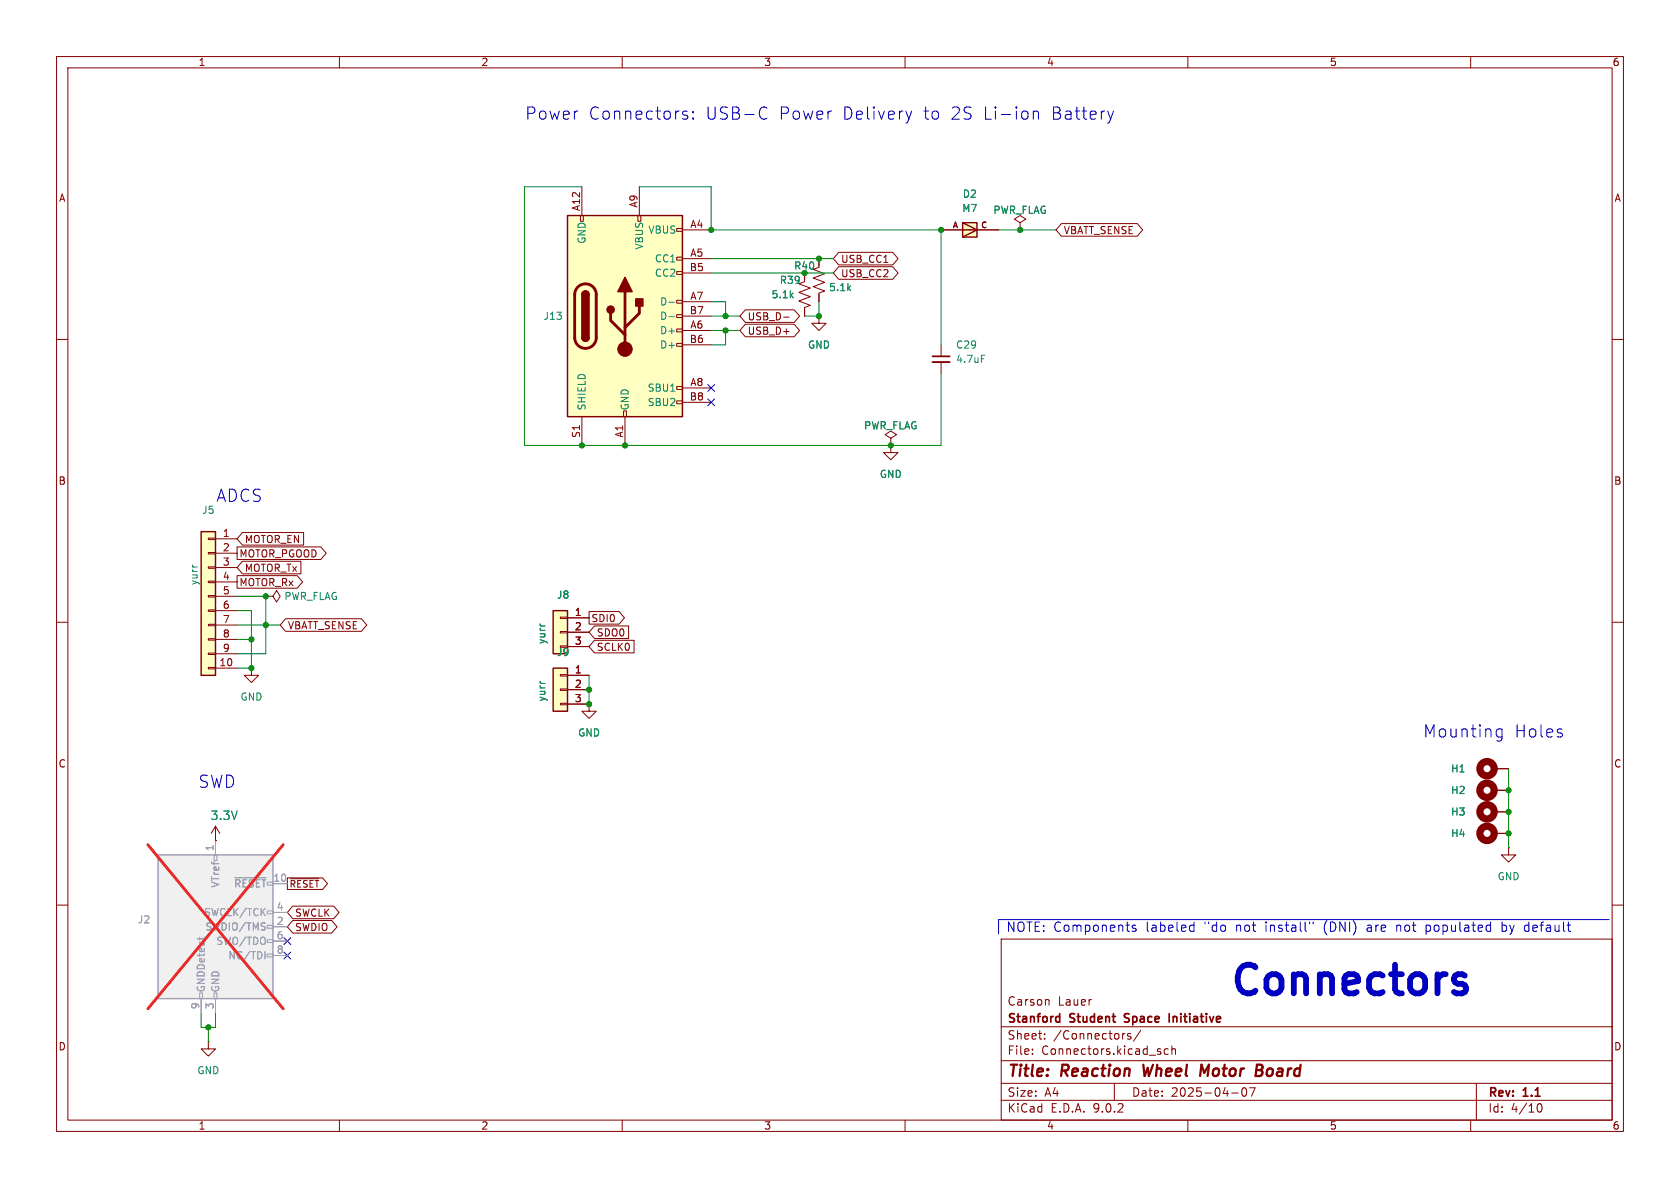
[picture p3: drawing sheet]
<svg xmlns="http://www.w3.org/2000/svg" width="297mm" height="210mm" viewBox="0 0 297 210" stroke-linecap="round" stroke-linejoin="round" font-family="sans-serif">
<path d="M0 0h297v210h-297z" fill="#fff" stroke="#fff" stroke-width=".18"/>
<g fill="none" stroke="#840000" stroke-width=".18">
<path d="M10 10h277v190h-277zM12 12h273v186h-273zM60 10v2M110 10v2M160 10v2M210 10v2M260 10v2M10 60h2M285 60h2M10 110h2M285 110h2M10 160h2"/>
<path d="M177 166h108v32h-108zM185.2 176.7l.3 .2v.8M285 160h2M60 198v2M110 198v2M160 198v2M177 194.5h108M177 191.5h108M177 187.5h108M177 181.5h108M182.5 186.3v.1M182.5 185.5v.1"/>
<path d="M184.7 183.6v.1M184.7 182.8v.1M197 191.5v3M198.7 182.7h.2M199.9 182.8l-.4-.1-.2 .2 .1 .2 .5 .2v.3h-.6M201.7 182.1l-1.3 2M205.2 186v.3M206.5 185.5l-.4-.1-.3 .3v.4l.2 .2h.5M207.2 185.5l.2-.1 .3 .1 .1 .9M207.2 184.9v1.5M210 198v2M217.7 193.2h1.2"/>
<path d="M219.7 192.4l.2-.1a.81 .81 0 0 1 .6 .6 .81 .81 0 0 1-.3 .8l-.2 .1a.81 .81 0 0 1-.3-1.4zM220.9 192.3h1l-.7 1.5M260 198v2M261 191.5v6.5M271.7 195.7l.2-.5 .2-.1a.81 .81 0 0 1 .6 .6 .81 .81 0 0 1-.3 .8h-.4l-.3-.5"/>
</g>
<path d="M202.1 188.2l.2 2 .6-1.4M213.7 188.2l-.8 1.4-.5-1.4-.2 2M222.2 188.2h.7a.49 .49 0 0 1 .3 .5 .49 .49 0 0 1-.4 .5l.2 .1a.58 .58 0 0 1-.3 .9" fill="none" stroke="#840000" stroke-width=".4"/>
<path d="M186.9 179.7l.4 .1M187.3 179.2v1.5M198.8 179.3v.5M206.7 179.2v1.5M187.3 180.6l-.4 .1M198.8 180.6l.2 .1" fill="none" stroke="#840000" stroke-width=".3"/>
<path d="M27.9 151.1h20.4v25.4h-20.4z" fill="#f0f0f0"/>
<path d="M27.9 151.1h20.4v25.4h-20.4z" fill="none" stroke="#a1a1a1" stroke-width=".25"/>
<g fill="none" stroke="#a1a1a1" stroke-width=".18">
<path d="M37.8 151.1h.6v1h-.6zM38.1 148.6v2.5M41.5 155.2h5.5M48.3 156.2h2.5M35.3 165.7v.5M35.3 175.5h.5v1h-.5zM35.6 176.5v2.6M36.1 165.7v.2M37.8 175.5h.6v1h-.6zM38.1 176.5v2.6M46.8 168.2v1.3M47.2 161h1.1v.5h-1.1z"/>
<path d="M47.2 163.6h1.1v.5h-1.1zM47.2 166.1h1.1v.5h-1.1zM47.2 168.7h1.1v.5h-1.1zM48.3 161.3h2.5M48.3 163.8h2.5M48.3 166.4h2.5M48.3 168.9h2.5"/>
</g>
<path d="M26.1 149.3l24 29M50.1 149.3l-24 29" fill="none" stroke="#ff2626" stroke-width=".46"/>
<g fill="none" stroke="#840000" stroke-width=".18">
<path d="M142.2 48.3v1.5l-1 .4 2.1 .7-2.1 .8 2.1 .8-2.1 .7 2.1 .8-1.1 .4v1.5M144.8 45.7v1.5l-1 .4 2 .8-2 .7 2 .8-2 .8 2 .7-1 .4v1.5M144.8 55.9v1.3h1.2l-1.2 1.2-1.3-1.2h1.3M144.8 55.9h.1M47 105.4h1.3l.6-1 .6 1-.6 1-.6-1M47 105.4h.1M264.2 139.7h2.5M264.2 135.9h2.5M264.2 143.5h2.5M264.2 147.3h2.5M266.7 149.9v1.2h1.3l-1.3 1.3-1.3-1.3h1.3M266.7 149.9h.1"/>
<path d="M36.8 184.2v1.2h1.3l-1.3 1.3-1.2-1.3h1.2M36.8 184.2h.1"/>
</g>
<g fill="none" stroke="#840000" stroke-width="1.3">
<circle cx="262.9" cy="135.9" r="1.27"/>
<circle cx="262.9" cy="139.7" r="1.27"/>
<circle cx="262.9" cy="147.3" r="1.27"/>
<circle cx="262.9" cy="143.5" r="1.27"/>
</g>
<path d="M35.6 94h2.5v25.4h-2.5z" fill="#ffffc2"/>
<path d="M35.6 94h2.5v25.4h-2.5z" fill="none" stroke="#840000" stroke-width=".25"/>
<g fill="none" stroke="#840000" stroke-width=".18">
<path d="M157.5 78.7v1.3h1.2l-1.2 1.3-1.3-1.3h1.3M157.5 78.7h.1M157.5 77.5l1-.7-1-.6-1 .6 1 .7v1.2M166.4 61v2M166.4 64v2M36.8 95.1h1.3v.3h-1.3zM36.8 97.7h1.3v.2h-1.3zM38.1 95.3h3.8M38.1 97.8h3.8M36.8 100.2h1.3v.3h-1.3zM36.8 102.7h1.3v.3h-1.3zM36.8 105.3h1.3v.2h-1.3z"/>
<path d="M36.8 107.8h1.3v.3h-1.3zM36.8 110.4h1.3v.2h-1.3zM36.8 112.9h1.3v.3h-1.3zM36.8 115.4h1.3v.3h-1.3zM36.8 118h1.3v.2h-1.3zM38.1 100.3h3.8M38.1 102.9h3.8M38.1 105.4h3.8M38.1 108h3.8M38.1 110.5h3.8M38.1 113h3.8M38.1 115.6h3.8"/>
<path d="M38.1 118.1h3.8M38.1 148.6h.1M38.1 146.1l-.8 1.2M38.1 146.1l.8 1.2M38.1 146.1v2.5"/>
</g>
<path d="M173.5 62.8h.6M34 99.9v.1" fill="none" stroke="#008484" stroke-width=".18"/>
<path d="M164.8 63h3.1" fill="none" stroke="#840000" stroke-width=".3"/>
<path d="M164.8 64h3.1" fill="none" stroke="#840000" stroke-width=".33"/>
<path d="M97.8 108h2.5v7.6h-2.5z" fill="#ffffc2"/>
<path d="M97.8 108h2.5v7.6h-2.5z" fill="none" stroke="#840000" stroke-width=".25"/>
<path d="M180.3 39.4l1.1-.7-1.1-.6-1 .6 1 .7v1.2M180.3 40.6h.1M44.4 118.1v1.3h1.3l-1.3 1.3-1.2-1.3h1.2M44.4 118.1h.1M99.1 109.1h1.2v.2h-1.2zM99.1 111.6h1.2v.3h-1.2zM99.1 114.2h1.2v.2h-1.2zM100.3 109.2h3.8M100.3 111.8h3.8M100.3 114.3h3.8" fill="none" stroke="#840000" stroke-width=".18"/>
<path d="M95.5 110.3v.1" fill="none" stroke="#008484" stroke-width=".18"/>
<path d="M100.3 38.1h20.3v35.6h-20.3z" fill="#ffffc2"/>
<path d="M100.3 38.1h20.3v35.6h-20.3zM102.9 52.1a.64 .64 0 0 1 .6-.7 .64 .64 0 0 1 .6 .7M102.9 59.7a.64 .64 0 0 0 .6 .6 .64 .64 0 0 0 .6-.6" fill="none" stroke="#840000" stroke-width=".25"/>
<path d="M102.2 50.7a1.9 1.9 0 0 1 2-.4 1.9 1.9 0 0 1 1.2 1.8v7.6a1.91 1.91 0 0 1-1.9 1.9 1.91 1.91 0 0 1-1.9-1.9v-7.8l.2-.6zM107.9 55.4v1.2l2.6 2.6M110.5 51.6v10.1M113 54.1v1.3l-2.5 2.5" fill="none" stroke="#840000" stroke-width=".51"/>
<g fill="none" stroke="#840000" stroke-width=".18">
<path d="M102.6 38.1h.5v1h-.5zM102.9 33v5.1M112.8 38.1h.5v1h-.5zM113 33v5.1M119.6 40.4h1v.5h-1zM119.6 45.5h1v.5h-1zM119.6 48h1v.5h-1zM119.6 53.1h1v.5h-1zM119.6 55.6h1v.5h-1zM119.6 58.2h1v.5h-1zM120.6 40.6h5.1M120.6 45.7h5.1"/>
<path d="M120.6 48.3h5.1M120.6 53.3h5.1M120.6 55.9h5.1M120.6 58.4h5.1M102.9 73.7v5M110.2 72.6h.5v1.1h-.5zM110.5 73.7v5M119.6 60.7h1v.5h-1zM119.6 68.3h1v.5h-1zM119.6 70.9h1v.5h-1zM120.6 61h5.1M120.6 68.6h5.1"/>
<path d="M120.6 71.1h5.1M104.1 124.5v1.2h1.3l-1.3 1.3-1.2-1.3h1.2M104.1 124.5h.1"/>
</g>
<g fill="#840000" stroke="#840000" stroke-width=".25">
<path d="M102.9 52.1h1.2v7.6h-1.2z"/>
<path d="M103.1 51.6a.64 .64 0 0 1 .6-.1 .64 .64 0 0 1 .4 .6h-1.2z"/>
<path d="M102.9 59.7h1.2a.64 .64 0 0 1-.6 .6 .64 .64 0 0 1-.6-.6z"/>
<path d="M110.5 49l1.3 2.6h-2.6z"/>
<path d="M112.4 52.8h1.3v1.3h-1.3z"/>
<circle cx="107.9" cy="54.7" r=".63"/>
</g>
<circle cx="110.5" cy="61.7" r="1.27" fill="#840000" stroke="#840000" stroke-width=".18"/>
<path d="M118.3 53.4h.9M118.3 56h.9" fill="none" stroke="#008484" stroke-width=".18"/>
<path d="M97.8 118.1h2.5v7.6h-2.5z" fill="#ffffc2"/>
<path d="M97.8 118.1h2.5v7.6h-2.5z" fill="none" stroke="#840000" stroke-width=".25"/>
<path d="M99.1 119.3h1.2v.2h-1.2zM100.3 119.4h3.8M99.1 121.8h1.2v.2h-1.2zM99.1 124.3h1.2v.3h-1.2zM100.3 121.9h3.8M100.3 124.5h3.8" fill="none" stroke="#840000" stroke-width=".18"/>
<path d="M95.5 120.5v.1" fill="none" stroke="#008484" stroke-width=".18"/>
<path d="M170.2 39.4h2.5v2.5h-2.5z" fill="#ffffc2"/>
<path d="M170.2 39.4h2.5v2.5h-2.5zM170.2 39.4l2.5 1.2-2.5 1.3" fill="none" stroke="#840000" stroke-width=".25"/>
<g fill="none" stroke="#840000" stroke-width=".18">
<path d="M187.6 39.5h13.5l.9 1.1-.9 1.2h-13.5l-.9-1.2zM131.8 57.3h8.6l1 1.1-1 1.1h-8.6l-1-1.1zM131.8 54.8h8.6l1 1.1-1 1.1h-8.6l-1-1.1zM138.5 56.1h1M142.2 48.3v1.2M142.2 54.6v1.3M144.8 55.9h.1M144.8 45.7v1.3M144.8 52.1v1.2M148.3 47.1h9.5l1 1.2-1 1.1h-9.5l-1-1.1zM148.3 44.6h9.5l1 1.1-1 1.1h-9.5l-1-1.1zM166.4 40.6h10.1"/>
<path d="M180.3 40.6h.1M157.5 78.7h.1M41.9 96.7h14.8l1 1.1-1 1.1h-14.8zM42.9 94.1h10.8v2.3h-10.8l-1-1.1zM42.9 99.2h10.3v2.2h-10.3l-1-1.1zM41.9 101.8h10.6l1 1.1-1 1.1h-10.6zM50.5 109.4h13.4l.9 1.1-.9 1.1h-13.4l-1-1.1zM100.3 109.2h3.8M100.3 111.8h3.8M100.3 114.3h3.8M100.3 119.4h3.8M104.1 108.1h5.4l.9 1.1-.9 1.1h-5.4z"/>
<path d="M105.1 110.6h6v2.3h-6l-1-1.1zM105.1 113.2h7v2.2h-7l-1-1.1zM100.3 121.9h3.8M100.3 124.5h3.8M104.1 124.5h.1M264.2 135.9h2.5M264.2 139.7h2.5M38.1 148.6h.1M50.8 155.2h6.2l.9 1-.9 1h-6.2zM51.3 155.3h5.1M264.2 147.3h2.5M264.2 143.5h2.5"/>
<path d="M51.8 162.7h6.8l1 1.1-1 1.1h-6.8l-1-1.1zM51.8 160.2h7.2l1 1.1-1 1.1h-7.2l-1-1.1z"/>
</g>
<g fill="none" stroke="#0000c2" stroke-width=".18">
<path d="M120.8 19.7l.2-.1 .5 .1M122.5 19.7v.2M122.5 19.7l.1 .1-.1 .1M122.5 19.7l-.1 .1 .1 .1M134.7 19a.76 .76 0 0 1 .9 .1M161.2 19.6l-.5 1.5M182.7 19.8a.54 .54 0 0 1 .9 .1v1.2M182.7 19.6v1.5M196.9 19.6l-.6 1.5M120.8 20.2l.7 .3 .1 .2-.1 .3-.6 .1M122.5 20.9l.1 .1-.1 .1M122.5 20.9l-.1 .1 .1 .1"/>
<path d="M122.5 20.9v.2M135.6 20.9a.76 .76 0 0 1-.9 .1M264.6 130.1l.3 .2 .6-.1M265.5 128.8v1.8a.59 .59 0 0 1-.9 .3M265.5 129l-.6-.2-.3 .3M200.8 163.6l-.4-.1-.3 .3 .1 .2 .6 .2v.4h-.7M210.6 163.5l.5 .1M211.1 164.6h-.5M211.1 163v1.6M231.5 163v.3M232.1 163v.3M265.6 163v1.6"/>
<path d="M265.6 164.6h.1M265.7 163.5l-.1 .1M269.5 164.3l.3 .3M269.8 163.5l-.3 .4M284.5 162.6h-108v2.5"/>
</g>
<g fill="none" stroke="#008400" stroke-width=".18">
<path d="M102.9 33h-10.2v45.7h73.7v-12.7M113 33h12.7v7.6h40.7v20.4M125.7 55.9h5.1M125.7 45.7h21.6M125.7 48.3h21.6M125.7 58.4h5.1M125.7 53.3h2.6v2.6M128.3 58.4v2.6h-2.6M144.8 53.3v2.6h-2.6M176.5 40.6h10.2M41.9 105.4h5.1v10.2h-5.1M41.9 108h2.5v10.1h-2.5"/>
<path d="M41.9 113h2.5M41.9 110.5h7.6M104.1 119.4v5.1M266.7 135.9v14M35.6 179.1v2.5h2.5v-2.5M36.8 181.6v2.6"/>
</g>
<path d="M125.1 70.5l1.2 1.2M125.1 68l1.2 1.2M126.3 70.5l-1.2 1.2M126.3 68l-1.2 1.2M50.2 165.8l1.2 1.2M50.2 168.3l1.2 1.2M51.4 165.8l-1.2 1.2M51.4 168.3l-1.2 1.2" fill="none" stroke="#000084" stroke-width=".18"/>
<path d="M258.5 173.9l.5 .3 .2 .4-.2 .8-.5 .2M258.5 172.2l.5 .3" fill="none" stroke="#0000c2" stroke-width="1"/>
<path d="M38.1 148.6v2.5M41.5 155.2h5.5M48.3 156.2h2.5M35.3 165.7v.5M35.6 176.5v2.6M36.1 165.7v.2M38.1 176.5v2.6M46.8 168.2v1.3M48.3 161.3h2.5M48.3 163.8h2.5M48.3 166.4h2.5M48.3 168.9h2.5" fill="none" stroke="#a1a1a1" stroke-width=".18"/>
<path d="M26.1 149.3l24 29M50.1 149.3l-24 29" fill="none" stroke="#ff2626" stroke-width=".46"/>
<path d="M95.5 110.3v.1M95.5 120.5v.1" fill="none" stroke="#008484" stroke-width=".18"/>
<g fill="#008400" stroke="#008400" stroke-width=".18">
<circle cx="180.3" cy="40.6" r=".46"/>
<circle cx="166.4" cy="40.6" r=".46"/>
<circle cx="142.2" cy="48.3" r=".46"/>
<circle cx="128.3" cy="55.9" r=".46"/>
<circle cx="128.3" cy="58.4" r=".46"/>
<circle cx="266.7" cy="143.5" r=".46"/>
<circle cx="144.8" cy="45.7" r=".46"/>
<circle cx="144.8" cy="55.9" r=".46"/>
<circle cx="266.7" cy="139.7" r=".46"/>
<circle cx="266.7" cy="147.3" r=".46"/>
<circle cx="157.5" cy="78.7" r=".46"/>
<circle cx="102.9" cy="78.7" r=".46"/>
<circle cx="110.5" cy="78.7" r=".46"/>
<circle cx="125.7" cy="40.6" r=".46"/>
<circle cx="44.4" cy="113" r=".46"/>
<circle cx="44.4" cy="118.1" r=".46"/>
<circle cx="47" cy="110.5" r=".46"/>
<circle cx="36.8" cy="181.6" r=".46"/>
<circle cx="47" cy="105.4" r=".46"/>
<circle cx="104.1" cy="124.5" r=".46"/>
<circle cx="104.1" cy="121.9" r=".46"/>
</g>
<text font-size="7.1" fill="#0000c2" x="217.2" y="176.3">Connectors</text>
<g font-size="3" fill="#0000c2">
<text x="92.7" y="21.3">Power</text>
<text x="103.9" y="21.3">Connectors:</text>
<text x="124.6" y="21.3">USB-C</text>
<text x="137.6" y="21.3">Power</text>
<text x="148.8" y="21.3">Delivery</text>
<text x="163.2" y="21.3">to</text>
<text x="168" y="21.3">2S</text>
<text x="173.8" y="21.3">Li-ion</text>
<text x="185.9" y="21.3">Battery</text>
<text x="38.1" y="88.9">ADCS</text>
<text x="251.5" y="130.6">Mounting</text>
<text x="267.6" y="130.6">Holes</text>
<text x="34.9" y="139.5">SWD</text>
</g>
<g font-size="2.8" fill="#840000">
<text x="178" y="190.9">Title:</text>
<text x="187.7" y="190.9">Reaction</text>
<text x="202.9" y="190.9">Wheel</text>
<text x="213.8" y="190.9">Motor</text>
<text x="224.4" y="190.9">Board</text>
</g>
<g font-size="2.3" fill="#0000c2">
<text x="177.8" y="164.9">NOTE: Components</text>
<text x="202.6" y="164.9">labeled</text>
<text x="213" y="164.9">&quot;do</text>
<text x="218.6" y="164.9">not</text>
<text x="224" y="164.9">install&quot;</text>
<text x="234.4" y="164.9">(DNI)</text>
<text x="242.1" y="164.9">are</text>
<text x="247.5" y="164.9">not</text>
<text x="252.8" y="164.9">populated</text>
<text x="266.3" y="164.9">by</text>
<text x="270.5" y="164.9">default</text>
</g>
<text font-size="2.1" fill="#008484" x="37.1" y="145.2">3.3V</text>
<g font-size="2.1" fill="#840000">
<text x="178" y="178">Carson</text>
<text x="187" y="178">Lauer</text>
<text x="178" y="184">Sheet:</text>
<text x="178" y="181.2">Stanford</text>
<text x="186.2" y="184">/Connectors/</text>
<text x="189.2" y="181.2">Student</text>
<text x="199.5" y="181.2">Space</text>
<text x="207.9" y="181.2">Initiative</text>
<text x="178" y="186.7">File:</text>
<text x="184.1" y="186.7">Connectors.kicad_sch</text>
<text x="178" y="196.9">KiCad</text>
<text x="178" y="194.1">Size:</text>
<text x="184.7" y="194.1">A4</text>
<text x="185.7" y="196.9">E.D.A.</text>
<text x="193.3" y="196.9">9.0.2</text>
<text x="200" y="194.1">Date:</text>
<text x="207" y="194.1">2025-04-07</text>
<text x="263" y="194.3">Rev:</text>
<text x="263" y="196.9">Id:</text>
<text x="267.1" y="196.9">4/10</text>
<text x="269.4" y="194.3">1.1</text>
</g>
<g font-size="1.8" fill="#840000">
<text x="35" y="11.9">1</text>
<text x="85" y="11.9">2</text>
<text x="135" y="11.9">3</text>
<text x="185" y="11.9">4</text>
<text x="235" y="11.9">5</text>
<text x="285" y="11.9">6</text>
<text x="10.3" y="35.9">A</text>
<text x="285.3" y="35.9">A</text>
<text x="102.6" y="37.4" transform="rotate(-90 102.6 37.4)">A12</text>
<text x="112.8" y="36.8" transform="rotate(-90 112.8 36.8)">A9</text>
<text x="121.9" y="40.4">A4</text>
<text x="188" y="41.6">VBATT_SENSE</text>
<text x="121.9" y="45.5">A5</text>
<text x="148.6" y="46.7">USB_CC1</text>
<text x="121.8" y="48">B5</text>
<text x="121.9" y="53.1">A7</text>
<text x="148.6" y="49.2">USB_CC2</text>
<text x="121.8" y="55.6">B7</text>
<text x="121.9" y="58.2">A6</text>
<text x="132.1" y="59.4">USB_D+</text>
<text x="132.1" y="56.8">USB_D-</text>
<text x="121.8" y="60.7">B6</text>
<text x="121.8" y="70.9">B8</text>
<text x="121.9" y="68.3">A8</text>
<text x="102.6" y="77.5" transform="rotate(-90 102.6 77.5)">S1</text>
<text x="110.2" y="77.5" transform="rotate(-90 110.2 77.5)">A1</text>
<text x="10.3" y="85.9">B</text>
<text x="285.3" y="85.9">B</text>
<text x="39.3" y="95">1</text>
<text x="39.3" y="97.5">2</text>
<text x="39.3" y="100.1">3</text>
<text x="42.2" y="98.7">MOTOR_PGOOD</text>
<text x="43.2" y="96.2">MOTOR_EN</text>
<text x="43.2" y="101.3">MOTOR_Tx</text>
<text x="39.3" y="102.6">4</text>
<text x="39.3" y="105.2">5</text>
<text x="39.3" y="107.7">6</text>
<text x="42.2" y="103.8">MOTOR_Rx</text>
<text x="39.3" y="110.2">7</text>
<text x="39.3" y="112.8">8</text>
<text x="50.8" y="111.4">VBATT_SENSE</text>
<text x="101.5" y="109">1</text>
<text x="101.5" y="111.5">2</text>
<text x="104.5" y="110.2">SDI0</text>
<text x="105.4" y="112.7">SDO0</text>
<text x="38.7" y="117.9">10</text>
<text x="39.3" y="115.3">9</text>
<text x="101.5" y="114">3</text>
<text x="101.5" y="119.1">1</text>
<text x="105.4" y="115.3">SCLK0</text>
<text x="101.5" y="121.7">2</text>
<text x="101.5" y="124.2">3</text>
<text x="10.3" y="135.9">C</text>
<text x="285.3" y="135.9">C</text>
<text x="52.1" y="164.8">SWDIO</text>
<text x="52.1" y="162.2">SWCLK</text>
<text x="10.3" y="185.9">D</text>
<text x="285.3" y="185.9">D</text>
<text x="35" y="199.9">1</text>
<text x="85" y="199.9">2</text>
<text x="135" y="199.9">3</text>
<text x="185" y="199.9">4</text>
<text x="235" y="199.9">5</text>
<text x="285" y="199.9">6</text>
</g>
<g font-size="1.8" fill="#008484">
<text x="170.1" y="35.2">D2</text>
<text x="114.5" y="41.5">VBUS</text>
<text x="170" y="37.7">M7</text>
<text x="175.5" y="38">PWR_FLAG</text>
<text x="103.7" y="43.2" transform="rotate(-90 103.7 43.2)">GND</text>
<text x="113.9" y="44.2" transform="rotate(-90 113.9 44.2)">VBUS</text>
<text x="115.7" y="46.6">CC1</text>
<text x="140.3" y="47.9">R40</text>
<text x="115.7" y="49.1">CC2</text>
<text x="136.3" y="52.9">5.1k</text>
<text x="137.8" y="50.4">R39</text>
<text x="146.5" y="51.7">5.1k</text>
<text x="96" y="56.7">J13</text>
<text x="116.6" y="54.2">D-</text>
<text x="116.6" y="56.7">D-</text>
<text x="116.6" y="59.3">D+</text>
<text x="116.6" y="61.8">D+</text>
<text x="142.7" y="61.8">GND</text>
<text x="168.9" y="61.8">C29</text>
<text x="168.9" y="64.4">4.7uF</text>
<text x="114.4" y="69.4">SBU1</text>
<text x="114.4" y="72">SBU2</text>
<text x="103.7" y="72.6" transform="rotate(-90 103.7 72.6)">SHIELD</text>
<text x="111.4" y="72.6" transform="rotate(-90 111.4 72.6)">GND</text>
<text x="152.7" y="76.1">PWR_FLAG</text>
<text x="155.4" y="84.7">GND</text>
<text x="35.6" y="91">J5</text>
<text x="35.2" y="103.5" transform="rotate(-90 35.2 103.5)">yurr</text>
<text x="50.2" y="106.3">PWR_FLAG</text>
<text x="98.4" y="106">J8</text>
<text x="96.6" y="114" transform="rotate(-90 96.6 114)">yurr</text>
<text x="98.4" y="116.2">J9</text>
<text x="42.4" y="124.1">GND</text>
<text x="96.6" y="124.1" transform="rotate(-90 96.6 124.1)">yurr</text>
<text x="102.1" y="130.4">GND</text>
<text x="256.4" y="136.8">H1</text>
<text x="256.4" y="140.6">H2</text>
<text x="256.4" y="144.4">H3</text>
<text x="256.4" y="148.2">H4</text>
<text x="264.7" y="155.8">GND</text>
<text x="34.8" y="190.1">GND</text>
</g>
<g font-size="1.8" fill="#a1a1a1">
<text x="37.8" y="150.6" transform="rotate(-90 37.8 150.6)">1</text>
<text x="48.2" y="156">10</text>
<text x="39" y="157" transform="rotate(-90 39 157)">VTref</text>
<text x="41.3" y="157.1">~{RESET}</text>
<text x="48.8" y="161">4</text>
<text x="24.3" y="163.4">J2</text>
<text x="36" y="162.2">SWCLK/TCK</text>
<text x="36.2" y="164.7">SWDIO/TMS</text>
<text x="38.2" y="167.2">SWO/TDO</text>
<text x="48.8" y="163.6">2</text>
<text x="48.8" y="166.1">6</text>
<text x="40.3" y="169.8">NC/TDI</text>
<text x="48.8" y="168.7">8</text>
<text x="35.3" y="178.5" transform="rotate(-90 35.3 178.5)">9</text>
<text x="36.4" y="175.5" transform="rotate(-90 36.4 175.5)">GNDDetect</text>
<text x="37.8" y="178.5" transform="rotate(-90 37.8 178.5)">3</text>
<text x="39" y="175.5" transform="rotate(-90 39 175.5)">GND</text>
</g>
<text font-size="1.6" fill="#840000" x="51.1" y="157.1">~{RESET}</text>
<g font-size="1.4" fill="#840000">
<text x="168.3" y="40.4">A</text>
<text x="173.4" y="40.4">C</text>
</g>
</svg>
